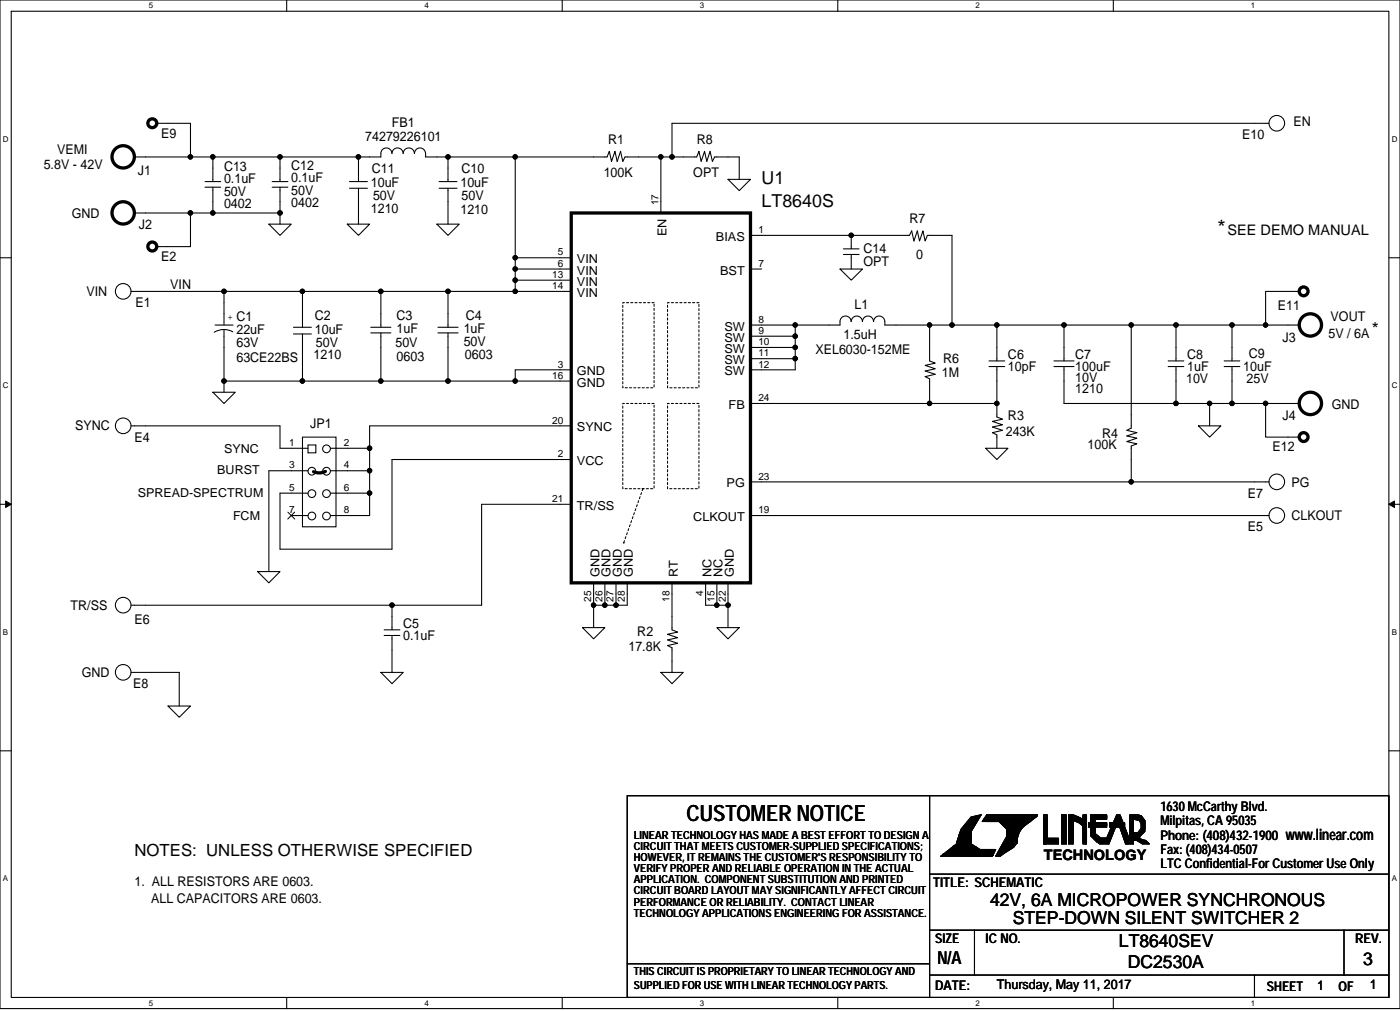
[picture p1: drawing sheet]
<svg xmlns="http://www.w3.org/2000/svg" width="279mm" height="202mm" viewBox="0 0 279 202" stroke-linecap="round" stroke-linejoin="round" font-family="sans-serif">
<path d="M0 0h279.4v201.2h-279.4zM2.2 2.2h275v196.7h-275z" fill="none" stroke="#000" stroke-width=".21"/>
<g fill="#fff">
<path d="M29.7 .2h.9v1.8h-.9z"/>
<path d="M29.7 199.2h.9v1.8h-.9z"/>
</g>
<path d="M57.2 0v2.2M57.2 198.9v2.3" fill="none" stroke="#000" stroke-width=".21"/>
<g fill="#fff">
<path d="M84.7 .2h.9v1.8h-.9z"/>
<path d="M84.7 199.2h.9v1.8h-.9z"/>
</g>
<path d="M112.2 0v2.2M112.2 198.9v2.3" fill="none" stroke="#000" stroke-width=".21"/>
<g fill="#fff">
<path d="M139.7 .2h.9v1.8h-.9z"/>
<path d="M139.7 199.2h.9v1.8h-.9z"/>
</g>
<path d="M167.2 0v2.2M167.2 198.9v2.3" fill="none" stroke="#000" stroke-width=".21"/>
<g fill="#fff">
<path d="M194.7 .2h.9v1.8h-.9z"/>
<path d="M194.7 199.2h.9v1.8h-.9z"/>
</g>
<path d="M222.2 0v2.2M222.2 198.9v2.3" fill="none" stroke="#000" stroke-width=".21"/>
<g fill="#fff">
<path d="M249.7 .2h.8v1.8h-.8z"/>
<path d="M249.7 199.2h.8v1.8h-.8z"/>
<path d="M.6 26.8h1.1v1.8h-1.1z"/>
<path d="M277.7 26.8h1.2v1.8h-1.2z"/>
<path d="M.6 76h1.1v1.8h-1.1z"/>
<path d="M277.7 76h1.2v1.8h-1.2z"/>
</g>
<path d="M0 51.4h2.2M277.2 51.4h2.2" fill="none" stroke="#000" stroke-width=".21"/>
<g fill="#fff">
<path d="M.6 125.2h1.1v1.7h-1.1z"/>
<path d="M277.7 125.2h1.1v1.7h-1.1z"/>
</g>
<path d="M0 100.6h2.2M277.2 100.6h2.2" fill="none" stroke="#000" stroke-width=".21"/>
<path d="M1.1 99.9l1.1 .7-1.1 .6zM277.2 100.6l1.1-.7v1.3z" fill="#000" stroke="#000" stroke-width=".2"/>
<g fill="#fff">
<path d="M.6 174.3h1.1v1.8h-1.1z"/>
<path d="M277.7 174.3h1.1v1.8h-1.1z"/>
</g>
<g fill="none" stroke="#000" stroke-width=".21">
<path d="M26.8 31.3h11.2M31.3 24.6h6.7v6.7M38 31.3h4.5M40.9 37.3h3.1M40.9 36.2h3.1M42.5 31.3v4.9M42.5 31.3h13.4M42.5 37.3v5.2h13.4M54.3 37.3h3.1M54.3 36.2h3.1M55.9 31.3v4.9M55.9 37.3v5.2"/>
<path d="M55.9 31.3h15.6M69.7 36.2h3.6M69.7 37.5h3.6M71.5 31.3v4.9M71.5 37.5v7.2M76 30.6a1.1 1.1 0 0 1 1.1-1.1 1.1 1.1 0 0 1 1.1 1.1 1.12 1.12 0 0 1 1.1-1.1 1.12 1.12 0 0 1 1.2 1.1 1.12 1.12 0 0 1 1.1-1.1 1.12 1.12 0 0 1 1.1 1.1 1.11 1.11 0 0 1 1.1-1.1 1.11 1.11 0 0 1 1.1 1.1M76 30.6v.7h-4.5M84.9 30.6v.7h4.5v4.9M87.6 36.2h3.6M87.6 37.5h3.6M89.4 31.3h13.4M89.4 37.5v7.2"/>
<path d="M102.8 31.3v20.1M131.9 31.3h-7.2l-.4 .9-.5-2-.6 2-.5-2-.7 2-.4-2-.4 1.1h-18.4M131.9 31.3h2.2M131.9 31.3v11.2M134.1 31.3h4.9l.5-1.1 .4 2 .7-2 .5 2 .6-2 .5 2 .4-.9h4.9v4.5M145.3 35.8h4.5l-2.3 2.2zM253.3 24.6h-119.2v6.7M26.2 58.1h18.5M26.8 42.5h11.2M38 42.5h4.5M38 42.5v6.7h-6.7M44.7 58.1v6.7"/>
<path d="M44.7 58.1h15.7M53.7 44.7h4.4l-2.2 2.2zM55.9 42.5v2.2M60.4 58.1h15.6M60.4 58.1v7.2M69.3 44.7h4.5l-2.3 2.2zM76 58.1h13.4M76 58.1v7.2M87.2 44.7h4.5l-2.3 2.2zM89.4 58.1v7.2M89.4 58.1h13.4M102.8 53.7v2.2"/>
<path d="M102.8 53.7h11.2M102.8 55.9h11.2M102.8 51.4v2.3M102.8 55.9v2.2M102.8 58.1h11.2M114 51.4h-11.2M149.8 46.9h20.1M149.8 53.7h2.2M167.6 53.7h4.5l-2.2 2.2zM168.3 50.8h3.1M168.3 49.6h3.1M169.9 46.9v2.7"/>
<path d="M169.9 50.8v2.9M169.9 46.9h11.6l.4-.8 .5 2 .7-2 .4 2 .7-2 .4 2 .5-1.2h4.9v17.9M259.3 58.1h-6.7v6.7M42.5 78.2h4.4l-2.2 2.3zM42.9 64.8h3.6M44.7 65.7v10.3M44.7 76v2.2M44.7 76h15.7M46.5 66.2a3.6 3.6 0 0 0-3.7 .1M58.6 65.3h3.5M58.6 66.6h3.5M60.4 76h15.6"/>
<path d="M60.4 66.6v9.4M74 66.4h4M74 65.3h4M76 66.4v9.6M76 76h13.4M87.4 66.4h4M87.4 65.3h4M89.4 66.4v9.6M89.4 76h13.4M102.8 76h11.2M114 73.8h-11.2v2.2M149.8 64.8h8.9"/>
<path d="M149.8 67.1h8.9M149.8 69.3h8.9M149.8 71.5h8.9M158.7 71.5v2.3h-8.9M158.7 69.3v2.2M158.7 67.1v2.2M167.6 64.2v.6h-8.9v2.3M167.6 64.1a1.11 1.11 0 0 1 1.2-1.1 1.11 1.11 0 0 1 1.1 1.1 1.12 1.12 0 0 1 1.1-1.1 1.12 1.12 0 0 1 1.1 1.1 1.11 1.11 0 0 1 1.1-1.1 1.11 1.11 0 0 1 1.1 1.1 1.12 1.12 0 0 1 1.2-1.1 1.12 1.12 0 0 1 1.1 1.1M176.6 64.2v.6h8.9M185.5 64.8h4.5M185.5 64.8v7.2l1.1 .4-2 .5 2 .7-2 .4 2 .7-2 .4 .9 .5v4.9M190 64.8h8.9"/>
<path d="M197.4 73.1h3.1M197.4 72h3.1M198.9 64.8v7.2M198.9 73.1v7.4M198.9 64.8h13.4M210.3 73.1h4.1M210.3 72h4.1M212.3 64.8v7.2M212.3 64.8h13.5M212.3 73.1v7.4h22.4M225.8 64.8v20.6l-.9 .4 2 .5-2 .7 2 .4-2 .7 2 .4-1.1 .5v7.1M225.8 64.8h8.9"/>
<path d="M233.1 73.1h3.2M233.1 72h3.2M234.7 64.8h11.2M234.7 64.8v7.2M234.7 73.1v7.4M244.3 73.1h3.1M244.3 72h3.1M245.9 64.8h6.7M245.9 64.8v7.2M245.9 73.1v7.4M259.3 64.8h-6.7M26.2 84.9h29.7v4.5h5.6"/>
<path d="M60.4 87.2h6.7v17.9h-6.7zM61.5 93.9h-7.8v20.1M61.5 88.8h1.5v1.5h-1.5zM66 89.4h7.8v4.5M66 93.9h7.8M66 98.4h7.8M73.8 93.9v4.5M73.8 98.4v4.4h-7.8M114 91.7h-35.8v17.8h-22.3v-11.1h5.6M114 84.9h-40.2v4.5M149.8 80.5h35.7M185.5 80.5h13.4"/>
<path d="M196.7 89.4h4.5l-2.3 2.3zM198.9 80.5v2.7l1.2 .4-2 .5 2 .6-2 .5 2 .6-2 .5 .8 .4v2.7M225.8 96.1h-76M225.8 96.1h27.5M234.7 80.5h6.7M239.2 84.9h4.4l-2.2 2.3zM241.4 80.5v4.4M241.4 80.5h4.5M245.9 80.5h6.7M252.6 80.5v6.7h6.7M259.3 80.5h-6.7M51.4 114h4.5l-2.2 2.2z"/>
<path d="M58.1 102.8h3.4M114 100.6h-17.9v20.1h-17.9M118.5 116.2v4.5M120.7 116.2v4.5M122.9 116.2v4.5M125.2 116.2v4.5h-2.3M134.1 116.2v9.4l1.1 .5-2 .4 2 .7-2 .4 2 .7-2 .5 .9 .4v4.9M140.8 116.2v4.5h2.3M143.1 116.2v4.5M145.3 116.2v4.5M253.3 102.8h-103.5M26.2 120.7h52"/>
<path d="M26.2 134.1h9.6v6.7M76 134.1h4.5l-2.3 2.3zM76.7 126.7h3.1M76.7 125.6h3.1M78.2 126.7v7.4M78.2 120.7v4.9M116.2 125.2h4.5l-2.2 2.2zM118.5 120.7h2.2M118.5 120.7v4.5M120.7 120.7h2.2M131.9 134.1h4.5l-2.3 2.3zM143.1 125.2h4.4l-2.2 2.2z"/>
<path d="M143.1 120.7h2.2M145.3 120.7v4.5M0 149.8h2.2M33.5 140.8h4.5l-2.2 2.3zM125.2 158.7h152v40.2h-152zM185.5 158.7v40.2M277.2 149.8h2.2M185.5 174.3h91.7M190.2 169.9l7.4 .2M190.2 170.1l7.4 .2M192 166.3l-.7 2.3-2.6 2 9.1 .2 .5-.7h-2.7l-2.2-1.5v-2.5l1.7-2.9-2.4 2.9-.9 2.5-1.8 1.3M192.2 169.7h1.2"/>
<path d="M192.2 169.4h1.2M192.5 166.1l-.7 1.8M192.7 166.3l-.9 2.5-1.8 1.3M192.7 167.2l-.7 1.8M192.7 167.9l-.2 .7M192.9 166.3v2.5M192.9 166.1v2.5l1.8 1.3M192.9 168.8l1.8 1.3M192.9 168.8l-1.8 .9M192.9 169l-1.8 .9M193.6 165.9l2-3.2-1.8 .5-2 2.4-.9 2.7-3.1 2.5h10.3l.6-1.4h-3.1l-1.8-1.1v-2.4l2-3.4-2 .5-2 2.4-.9 2.7M193.8 166.1v2.5l1.8 1.1"/>
<path d="M194 163.2h1.1v.2h-1.5v.2h1.1v.3h-1.6v.2h1.6v.2h-2v.2h1.8v.2h-2v.3h1.5v.4h-1.8v-.2h1.4v.4h.2h-2v.3h2v.4h-2.2v-.2h2.2v.7h-2.5v-.3h2.3v.7v-.2h-2.3v.2h2.5v.4v-.2h-2.7v.2h2.5v.3h-2.5v.2h2.7v.2h-2.9v.3h3.1v.2h-3.8v.2h4.7v.2h-5.1v.2h8.7v.3h-9.2v.2h9h-9.4v.2h9.4v.5v-.3h-10.1v.3h9.9M194 163.9l-1.3 1.5M194.7 163h.7M194.9 163l-.2 .2-.9 .2-1.8 2.5M194.9 163.2l-.2 .2-.9 .2-1.8 2.5-.7 2.2-2.6 2 9.1 .3 .5-.7h-2.7l-2.2-1.6v-2.4l1.7-2.9-2.4 2.9M196.3 163.4h9.6M196.3 163.6h.6M196.5 163.2h9.8M196.7 163.6h8.5M196.9 162.5h10.1M196.9 162.5v.2h10.1M196.9 162.5l-.9 1.4h3.4l1.6 1.5v1.4l-2.3 4h.9l2.7-1.8 .7-.9a4.7 4.7 0 0 1 2.7-4.3"/>
<path d="M196.9 163.9h8.5M199.4 169.7h1.6M199.4 169.9h1.1M199.4 163.6l2 1.6M199.6 169.2h2M199.6 169.4h1.8M199.6 163.9l1.8 1.7-.2 1.4-1.6 2.7M199.8 169h2.3M200.1 163.4l1.3 1.3M200.1 168.6h2.2M200.1 168.8h2.2M200.3 168.3h2.4"/>
<path d="M200.3 163.2l1.5 1.3M200.5 168.1h2.2M200.7 167.4h2.3M201 163.4l1.1 1.8M201 165h2.6M201 167.2h1.7M201 165.6v1.4M201 164.1l.8 .9M201.2 165.2h2.2M201.2 166.3h2M201.2 167h1.8M201.2 165.6v.9l-2.3 4.3"/>
<path d="M201.4 165.6h1.3v2.3l-.9 1.3-2.2 1.4h-.4v-.5M201.4 166.1h1.3M201.4 166.5h1.1M201.4 165.9h2M201.4 165.4h2M201.6 165.2v1.6l-2.2 3.5M202.3 164.1l-.5 3.3-1.1 1.6M202.3 163.2l-.2 2.9M202.3 165.4v2l-.9 1.2M202.5 167.9l-.7 .9-2 1.5h-.6M202.7 163.2l-.4 1.1-.5 3.3-1.1 1.6M203 166.1v1.8h-2.5"/>
<path d="M203 165v1.8h-1.8M203.2 165.4v1.1M203.6 163.2l-1.5 1.3-.7-.9M203.6 163.4l-.9 .9M203.6 165.2l-.2 .4M203.6 165.4l-.9 1.6M204.1 164.3h-3.6l1.1 1.1v1.6l-2.2 3.6M204.5 164.1l-2 1.3v2M204.5 164.3l-2 1.3v2l-.7 1-2 1.5M204.5 163.2l-2.2 1.5M204.5 163.4l-1.8 1.1M204.7 164.3l-2.4 1.8v1.8l-2 1.8h-.5l1.8-2.3h-.2v-2l-.9-.9h3.6"/>
<path d="M204.7 164.1h-5.1l1.8 1.8v.4l-2 3.8M205.2 163.4l-2.7 1.6 1.1-.9M206.3 163h-9.6M207 162.5l-2.9 2.2h-3.6M207 162.5v.2M207 162.7l-4 3.2v1.7h-2.3M208.3 168.3h.5M208.3 162.7h.7v4.7h2.2v.9h-2.9zM208.6 163v4.6M208.6 163.2v4.7M208.8 163.2v4.9h-.5v-5.6h.7v4.7h2.2v.9h-2.9M208.8 163v4.9h2.2"/>
<path d="M208.8 167.6h2.2M211.9 162.5h.9v5.6h-.9zM211.9 162.7h.9v5.6h-.9zM212.1 163v5.1M212.1 162.7v5.2M212.3 162.7v5.6M212.6 163v5.1M212.6 162.7v5.2M213.3 162.7h.8l1.2 .5 .9 .7v-1.2h.6v5.6h-.6v-3.6l-.9-.6-1.2-.5v4.7h-.8zM213.3 162.5h.8l1.2 .5 .9 .6v-1.1h.6v5.6h-.6v-3.6l-.9-.6-1.2-.5v4.7h-.8zM213.5 162.7v5.2h.4v-4.9h1.1v.2h-1.1h1.8v.2h-1.8h2v.2h-1.1v.3h1.6v-1.2h.2v5.4h-.2v-4.2M213.7 163.2l1.8 .7 1.1 .8"/>
<path d="M213.7 162.7v5.2M216.6 163v5.3M216.6 162.7v5.4M216.6 164.5l-1.1-.9-1.8-.6v5.1M217.3 164.1h3.6v.6h-3.6zM217.3 164.3h3.6v.7h-3.6zM217.5 164.7h3.1M217.5 164.5h3.1M217.7 162.7v4.1l1.1 1.1 .7 .4h1.8l1.8-4.4 1.5 4.4h.7v-.9l-1.8-4.7h-.6M217.7 163h1.8M217.7 162.7h3.2v.7h-2.3v3.1l1.1 .9h1.2M217.7 162.7h1.8"/>
<path d="M217.7 162.5h3.2v.7h-2.3v3.1l1.1 .9h1.2l2-4.7h.6l1.8 4.7v.9h-.7l-1.5-4.5-1.8 4.5h-1.8l-.7-.5-1.1-1.1zM217.9 162.7v4.1h.7h-.2v-3.8M219.3 162.7h1.3M219.3 163h1.3h-1.1M219.5 163h-1.3v3.5l1.5 1.4 1.4-.3 2-4.6M220.6 163.2h-2.4v3.6l1.5 1.3 1.4-.2M221.5 164.3h2.9v.7h-2.9v-.9h2.9v.6h-2.9M221.7 164.7h2.7M221.7 164.5h2.7M221.7 167.2h-3.3v.2h3.1v.2h-2.7v.3h2.5M222.9 162.7h.6v.5h-.6zM222.9 163l-2 4.6"/>
<path d="M223.1 163.4l-2 4.7M223.1 162.7l.4 .3-.6 .2v-.2h.6v.4h-.9v.2M223.3 163.4l1.8 4.9M223.3 163.6l1.6 4.7M223.3 162.7l2 4.9M223.5 163.4l1.6 4.7M223.5 163.2l1.6 4.7M226 163.2h-.2v4.7M226 163.4v4.7M226 163.2h1.3M226 163h.9M226 163.2v4.7"/>
<path d="M226 163h-.2v4.6M226 162.7h.9M226 163h1.3l.7 .6 .2 1.6-1.5 1.6 1.8 1.1M226.2 167h.9M226.2 167.2h1.1l.9 .7h.7M226.2 166.1h.9l.7-.9v-1.1l-.5-.7-1.1-.2v4.9h-.7v-5.6h1.6l.7 .2 .7 .9v2l-1.2 1.2M227.3 163.2l.7 .7 .2 1.5M227.3 163.4l.5 .5M227.3 163.2l.5 .4 .2 2M227.8 163.2l.4 .9M227.8 163l.7 .9-.3 .4v1.1M227.8 163l.4 .9"/>
<path d="M227.8 163l-.7-.3h-1.6v5.6h.7v-4.9l1.1 .2 .5 .7v1.1l-.7 .9h-.9M228 164.1v1.1M228 164.3v1.1M228.2 164.5l.3-.4-.3 1.5-1.1 1.2h-.9M228.2 165.4l-1.5 1.6 1.8 1.1M228.2 168.1l-.9-.7h-1.1h.7l1.1 .7h1.1M228.2 165.4l-1.1 1.1h-.9M228.5 164.3v1.1M228.5 163.6v2.3l-1.2 1.1 .5 .4 .9 .2 .6 .7h-1.3l-1.1-.7h-.7M125.2 192.2h60.3M185.5 194.5h91.7M185.5 185.5h91.7"/>
<path d="M194.5 185.5v9M250.4 194.5v4.4M268.2 185.5v9"/>
<circle cx="254.8" cy="24.6" r="1.56"/>
<circle cx="24.6" cy="58.1" r="1.56"/>
<circle cx="24.6" cy="84.9" r="1.56"/>
<circle cx="62.2" cy="94" r=".77"/>
<circle cx="62.2" cy="98.5" r=".77"/>
<circle cx="65.2" cy="94" r=".77"/>
<circle cx="65.2" cy="98.5" r=".77"/>
<circle cx="65.2" cy="89.5" r=".77"/>
<circle cx="254.8" cy="96.1" r="1.56"/>
<circle cx="62.2" cy="102.9" r=".77"/>
<circle cx="65.2" cy="102.9" r=".77"/>
<circle cx="254.8" cy="102.8" r="1.56"/>
<circle cx="24.6" cy="120.7" r="1.56"/>
<circle cx="24.6" cy="134.1" r="1.56"/>
</g>
<g fill="none" stroke="#000" stroke-width=".66">
<path d="M114 42.5h35.8v73.7h-35.8zM64.9 94a2.8 2.8 0 0 1-2.3 .1"/>
<circle cx="24.6" cy="31.3" r="2.23"/>
<circle cx="30.4" cy="24.6" r=".89"/>
<circle cx="24.6" cy="42.5" r="2.23"/>
<circle cx="30.4" cy="49.2" r=".89"/>
<circle cx="260.2" cy="58.1" r=".88"/>
<circle cx="261.5" cy="64.8" r="2.22"/>
<circle cx="260.2" cy="87.2" r=".88"/>
<circle cx="261.5" cy="80.5" r="2.23"/>
</g>
<path d="M57.4 102.2l1.4 1.3M58.8 102.2l-1.4 1.3" fill="none" stroke="#000" stroke-width=".2"/>
<path d="M124.3 60.4h6.2v16.9h-6.2zM133.2 60.4h6.3v16.9h-6.3zM124.3 80.5h6.2v17h-6.2zM128.3 97.5l-3.8 10.7M133.2 80.5h6.3v17h-6.3zM124.5 108.2h.1" fill="none" stroke="#000" stroke-width=".21" stroke-dasharray=".4 .4"/>
<g fill="#000" stroke="#000" stroke-width=".21">
<circle cx="38" cy="31.3" r=".44"/>
<circle cx="42.5" cy="31.3" r=".43"/>
<circle cx="55.9" cy="31.3" r=".44"/>
<circle cx="71.5" cy="31.3" r=".44"/>
<circle cx="89.4" cy="31.3" r=".44"/>
<circle cx="102.8" cy="31.3" r=".43"/>
<circle cx="131.9" cy="31.3" r=".43"/>
<circle cx="134.1" cy="31.3" r=".44"/>
<circle cx="38" cy="42.5" r=".44"/>
<circle cx="42.5" cy="42.5" r=".43"/>
<circle cx="44.7" cy="58.1" r=".44"/>
<circle cx="55.9" cy="42.5" r=".44"/>
<circle cx="60.4" cy="58.1" r=".44"/>
<circle cx="76" cy="58.1" r=".43"/>
<circle cx="89.4" cy="58.1" r=".44"/>
<circle cx="102.8" cy="55.9" r=".44"/>
<circle cx="102.8" cy="53.6" r=".43"/>
<circle cx="102.8" cy="51.4" r=".43"/>
<circle cx="102.8" cy="58.1" r=".43"/>
<circle cx="169.9" cy="46.9" r=".43"/>
<circle cx="44.7" cy="76" r=".44"/>
<circle cx="60.4" cy="76" r=".44"/>
<circle cx="76" cy="76" r=".43"/>
<circle cx="89.4" cy="76" r=".44"/>
<circle cx="102.8" cy="76" r=".43"/>
<circle cx="158.7" cy="67.1" r=".44"/>
<circle cx="158.7" cy="71.5" r=".44"/>
<circle cx="158.7" cy="64.8" r=".43"/>
<circle cx="158.7" cy="69.3" r=".43"/>
<circle cx="185.5" cy="64.8" r=".43"/>
<circle cx="190" cy="64.8" r=".44"/>
<circle cx="198.9" cy="64.8" r=".43"/>
<circle cx="212.3" cy="64.8" r=".44"/>
<circle cx="225.8" cy="64.8" r=".43"/>
<circle cx="234.7" cy="64.8" r=".44"/>
<circle cx="245.9" cy="64.8" r=".44"/>
<circle cx="252.6" cy="64.8" r=".43"/>
<circle cx="73.7" cy="93.9" r=".44"/>
<circle cx="73.7" cy="89.4" r=".44"/>
<circle cx="73.8" cy="98.3" r=".43"/>
<circle cx="185.5" cy="80.5" r=".43"/>
<circle cx="198.9" cy="80.5" r=".43"/>
<circle cx="225.8" cy="96.1" r=".43"/>
<circle cx="234.7" cy="80.5" r=".44"/>
<circle cx="241.4" cy="80.5" r=".43"/>
<circle cx="245.9" cy="80.5" r=".44"/>
<circle cx="252.6" cy="80.5" r=".43"/>
<circle cx="78.2" cy="120.7" r=".44"/>
<circle cx="118.5" cy="120.7" r=".43"/>
<circle cx="120.7" cy="120.7" r=".43"/>
<circle cx="122.9" cy="120.7" r=".44"/>
<circle cx="143.1" cy="120.7" r=".43"/>
<circle cx="145.3" cy="120.7" r=".44"/>
</g>
<text font-size="4.5" x="137" y="163.7">CUSTOMER NOTICE</text>
<text font-size="4.2" x="243" y="46.9">*</text>
<g font-size="3.6">
<text x="152" y="36.7">U1</text>
<text x="152" y="41.2">LT8640S</text>
<text x="273.8" y="66.9">*</text>
<text x="197.6" y="180.7">42V, 6A MICROPOWER SYNCHRONOUS</text>
<text x="202.1" y="184.3">STEP-DOWN SILENT SWITCHER 2</text>
<text x="223.3" y="189">LT8640SEV</text>
<text x="187.1" y="192.4">N/A</text>
<text x="225.1" y="193">DC2530A</text>
<text x="272" y="192.5">3</text>
</g>
<text font-size="3.3" x="26.8" y="170.6">NOTES: UNLESS OTHERWISE SPECIFIED</text>
<text font-size="3.1" x="256.6" y="167.4">www.linear.com</text>
<g font-size="2.9">
<text x="245" y="46.9">SEE DEMO MANUAL</text>
<text x="208.3" y="171.4">TECHNOLOGY</text>
</g>
<g font-size="2.7">
<text x="32.2" y="27.4">E9</text>
<text x="72.9" y="28.1">74279226101</text>
<text x="78.2" y="25.4">FB1</text>
<text x="121.4" y="28.8">R1</text>
<text x="139" y="28.8">R8</text>
<text x="247.9" y="27.7">E10</text>
<text x="258.2" y="25.2">EN</text>
<text x="8.7" y="33.7">5.8V - 42V</text>
<text x="11.4" y="30.8">VEMI</text>
<text x="27.5" y="34.8">J1</text>
<text x="44.7" y="34.1">C13</text>
<text x="58.1" y="33.9">C12</text>
<text x="74.2" y="34.6">C11</text>
<text x="92.1" y="34.6">C10</text>
<text x="120.5" y="35.3">100K</text>
<text x="138.4" y="35.3">OPT</text>
<text x="44.7" y="36.6">0.1uF</text>
<text x="44.7" y="41.5">0402</text>
<text x="44.7" y="39.1">50V</text>
<text x="58.1" y="36.4">0.1uF</text>
<text x="58.1" y="41.3">0402</text>
<text x="58.1" y="38.8">50V</text>
<text x="74" y="37.3">10uF</text>
<text x="74.4" y="39.9">50V</text>
<text x="91.9" y="37.3">10uF</text>
<text x="92.1" y="39.9">50V</text>
<text x="14.3" y="43.5">GND</text>
<text x="27.7" y="45.8">J2</text>
<text x="74" y="42.4">1210</text>
<text x="91.9" y="42.6">1210</text>
<text x="181.5" y="44.4">R7</text>
<text x="32.2" y="52">E2</text>
<text x="172.3" y="50.5">C14</text>
<text x="172.3" y="53.1">OPT</text>
<text x="182.8" y="51.6">0</text>
<text x="17.2" y="58.9">VIN</text>
<text x="34" y="57.7">VIN</text>
<text x="27.1" y="61.2">E1</text>
<text x="47.2" y="64.1">C1</text>
<text x="62.8" y="63.9">C2</text>
<text x="79.1" y="63.9">C3</text>
<text x="93" y="63.9">C4</text>
<text x="170.6" y="61.6">L1</text>
<text x="255" y="61.8">E11</text>
<text x="265.6" y="64.1">VOUT</text>
<text x="47.2" y="66.5">22uF</text>
<text x="47.2" y="69.2">63V</text>
<text x="62.6" y="71.7">1210</text>
<text x="62.8" y="66.5">10uF</text>
<text x="63" y="69.2">50V</text>
<text x="78.9" y="69.2">50V</text>
<text x="79.1" y="66.3">1uF</text>
<text x="79.1" y="71.9">0603</text>
<text x="92.5" y="66.3">1uF</text>
<text x="92.5" y="69">50V</text>
<text x="92.8" y="71.7">0603</text>
<text x="162.7" y="70.6">XEL6030-152ME</text>
<text x="168.3" y="67.7">1.5uH</text>
<text x="201.2" y="71.7">C6</text>
<text x="214.6" y="71.7">C7</text>
<text x="236.9" y="71.7">C8</text>
<text x="249.2" y="71.5">C9</text>
<text x="255.9" y="68.1">J3</text>
<text x="265.1" y="67.4">5V / 6A</text>
<text x="47.2" y="72.1">63CE22BS</text>
<text x="188" y="75.3">1M</text>
<text x="188.2" y="72.4">R6</text>
<text x="201.2" y="73.9">10pF</text>
<text x="214.6" y="73.9">100uF</text>
<text x="214.6" y="76.2">10V</text>
<text x="236.7" y="76.4">10V</text>
<text x="236.9" y="73.9">1uF</text>
<text x="248.1" y="73.9">10uF</text>
<text x="248.8" y="76.4">25V</text>
<text x="201.2" y="83.8">R3</text>
<text x="214.6" y="78.4">1210</text>
<text x="255.9" y="83.8">J4</text>
<text x="265.8" y="81.5">GND</text>
<text x="15" y="85.8">SYNC</text>
<text x="26.8" y="88.2">E4</text>
<text x="61.9" y="85.3">JP1</text>
<text x="200.7" y="86.9">243K</text>
<text x="217" y="89.6">100K</text>
<text x="219.9" y="87.3">R4</text>
<text x="253.9" y="90">E12</text>
<text x="249" y="99.4">E7</text>
<text x="257.7" y="97.2">PG</text>
<text x="249" y="105.9">E5</text>
<text x="257.7" y="103.7">CLKOUT</text>
<text x="14.1" y="121.8">TR/SS</text>
<text x="26.8" y="124.4">E6</text>
<text x="80.5" y="125.3">C5</text>
<text x="80.5" y="127.6">0.1uF</text>
<text x="125.4" y="129.8">17.8K</text>
<text x="127.2" y="126.9">R2</text>
<text x="16.3" y="134.9">GND</text>
<text x="26.6" y="137.2">E8</text>
<text x="231.6" y="161.7">1630 McCarthy Blvd.</text>
<text x="231.6" y="164.6">Milpitas, CA 95035</text>
<text x="231.6" y="167.5">Phone: (408)432-1900</text>
<text x="231.6" y="170.4">Fax: (408)434-0507</text>
<text x="231.6" y="173.1">LTC Confidential-For Customer Use Only</text>
<text x="26.8" y="176.7">1. ALL RESISTORS ARE 0603.</text>
<text x="186.2" y="176.9">TITLE: SCHEMATIC</text>
<text x="30.2" y="180.1">ALL CAPACITORS ARE 0603.</text>
<text x="186.6" y="188">SIZE</text>
<text x="196.7" y="188">IC NO.</text>
<text x="270.5" y="188">REV.</text>
<text x="186.6" y="197.4">DATE:</text>
<text x="198.9" y="197.3">Thursday, May 11, 2017</text>
<text x="252.8" y="197.7">SHEET</text>
<text x="262.9" y="197.5">1</text>
<text x="267.1" y="197.7">OF</text>
<text x="273.4" y="197.3">1</text>
</g>
<g font-size="2.5">
<text x="133" y="47.1" transform="rotate(-90 133 47.1)">EN</text>
<text x="115.1" y="52.5">VIN</text>
<text x="142.9" y="48">BIAS</text>
<text x="115.1" y="54.8">VIN</text>
<text x="115.1" y="57">VIN</text>
<text x="115.1" y="59.2">VIN</text>
<text x="143.7" y="54.8">BST</text>
<text x="144.6" y="65.9">SW</text>
<text x="144.6" y="68.2">SW</text>
<text x="144.6" y="70.4">SW</text>
<text x="115.1" y="74.9">GND</text>
<text x="115.1" y="77.1">GND</text>
<text x="144.6" y="72.6">SW</text>
<text x="144.6" y="74.9">SW</text>
<text x="145.4" y="81.6">FB</text>
<text x="115.1" y="86">SYNC</text>
<text x="43.4" y="94.5">BURST</text>
<text x="44.7" y="90.3">SYNC</text>
<text x="115.1" y="92.8">VCC</text>
<text x="27.5" y="99.2">SPREAD-SPECTRUM</text>
<text x="115.1" y="101.7">TR/SS</text>
<text x="145" y="97.2">PG</text>
<text x="46.5" y="103.7">FCM</text>
<text x="138.3" y="103.9">CLKOUT</text>
<text x="119.6" y="115.1" transform="rotate(-90 119.6 115.1)">GND</text>
<text x="121.9" y="115.1" transform="rotate(-90 121.9 115.1)">GND</text>
<text x="124.1" y="115.1" transform="rotate(-90 124.1 115.1)">GND</text>
<text x="126.3" y="115.1" transform="rotate(-90 126.3 115.1)">GND</text>
<text x="135.3" y="115.1" transform="rotate(-90 135.3 115.1)">RT</text>
<text x="142" y="115.1" transform="rotate(-90 142 115.1)">NC</text>
<text x="144.2" y="115.1" transform="rotate(-90 144.2 115.1)">NC</text>
<text x="146.4" y="115.1" transform="rotate(-90 146.4 115.1)">GND</text>
</g>
<g font-size="2.2">
<text x="126.5" y="167.3">LINEAR TECHNOLOGY HAS MADE A BEST EFFORT TO DESIGN A</text>
<text x="126.5" y="169.5">CIRCUIT THAT MEETS CUSTOMER-SUPPLIED SPECIFICATIONS;</text>
<text x="126.5" y="171.7">HOWEVER, IT REMAINS THE CUSTOMER'S RESPONSIBILITY TO</text>
<text x="126.5" y="173.9">VERIFY PROPER AND RELIABLE OPERATION IN THE ACTUAL</text>
<text x="126.5" y="176.2">APPLICATION. COMPONENT SUBSTITUTION AND PRINTED</text>
<text x="126.5" y="178.4">CIRCUIT BOARD LAYOUT MAY SIGNIFICANTLY AFFECT CIRCUIT</text>
<text x="126.5" y="180.6">PERFORMANCE OR RELIABILITY. CONTACT LINEAR</text>
<text x="126.5" y="182.8">TECHNOLOGY APPLICATIONS ENGINEERING FOR ASSISTANCE.</text>
<text x="126.5" y="194.6">THIS CIRCUIT IS PROPRIETARY TO LINEAR TECHNOLOGY AND</text>
<text x="126.5" y="197.2">SUPPLIED FOR USE WITH LINEAR TECHNOLOGY PARTS.</text>
</g>
<g font-size="2">
<text x="131.4" y="40.9" transform="rotate(-90 131.4 40.9)">17</text>
<text x="151.3" y="46.5">1</text>
<text x="111.3" y="50.9">5</text>
<text x="111.3" y="53.2">6</text>
<text x="151.3" y="53.2">7</text>
<text x="110.2" y="55.4">13</text>
<text x="110.2" y="57.7">14</text>
<text x="45.4" y="63.8">+</text>
<text x="151.3" y="64.4">8</text>
<text x="151.3" y="66.6">9</text>
<text x="151.3" y="68.8">10</text>
<text x="151.3" y="71.1">11</text>
<text x="110.2" y="75.5">16</text>
<text x="111.3" y="73.3">3</text>
<text x="151.3" y="73.3">12</text>
<text x="151.3" y="80">24</text>
<text x="57.7" y="88.9">1</text>
<text x="68.6" y="88.9">2</text>
<text x="110.2" y="84.5">20</text>
<text x="57.7" y="93.4">3</text>
<text x="68.6" y="93.4">4</text>
<text x="111.3" y="91.2">2</text>
<text x="151.3" y="95.7">23</text>
<text x="57.7" y="97.9">5</text>
<text x="68.6" y="97.9">6</text>
<text x="110.2" y="100.1">21</text>
<text x="57.7" y="102.4">7</text>
<text x="68.6" y="102.4">8</text>
<text x="151.3" y="102.4">19</text>
<text x="140.4" y="118.9" transform="rotate(-90 140.4 118.9)">4</text>
<text x="118" y="120.1" transform="rotate(-90 118 120.1)">25</text>
<text x="120.2" y="120.1" transform="rotate(-90 120.2 120.1)">26</text>
<text x="122.5" y="120.1" transform="rotate(-90 122.5 120.1)">27</text>
<text x="124.7" y="120.1" transform="rotate(-90 124.7 120.1)">28</text>
<text x="133.6" y="120.1" transform="rotate(-90 133.6 120.1)">18</text>
<text x="142.6" y="120.1" transform="rotate(-90 142.6 120.1)">15</text>
<text x="144.8" y="120.1" transform="rotate(-90 144.8 120.1)">22</text>
</g>
<g font-size="1.6">
<text x="29.7" y="1.7">5</text>
<text x="84.7" y="1.7">4</text>
<text x="139.7" y="1.7">3</text>
<text x="194.7" y="1.7">2</text>
<text x="249.7" y="1.7">1</text>
<text x=".6" y="28.3">D</text>
<text x="277.7" y="28.3">D</text>
<text x=".6" y="77.4">C</text>
<text x="277.7" y="77.4">C</text>
<text x=".6" y="126.6">B</text>
<text x="277.7" y="126.6">B</text>
<text x=".6" y="175.8">A</text>
<text x="277.7" y="175.8">A</text>
<text x="29.7" y="200.6">5</text>
<text x="84.7" y="200.6">4</text>
<text x="139.7" y="200.6">3</text>
<text x="194.7" y="200.6">2</text>
<text x="249.7" y="200.6">1</text>
</g>
</svg>
